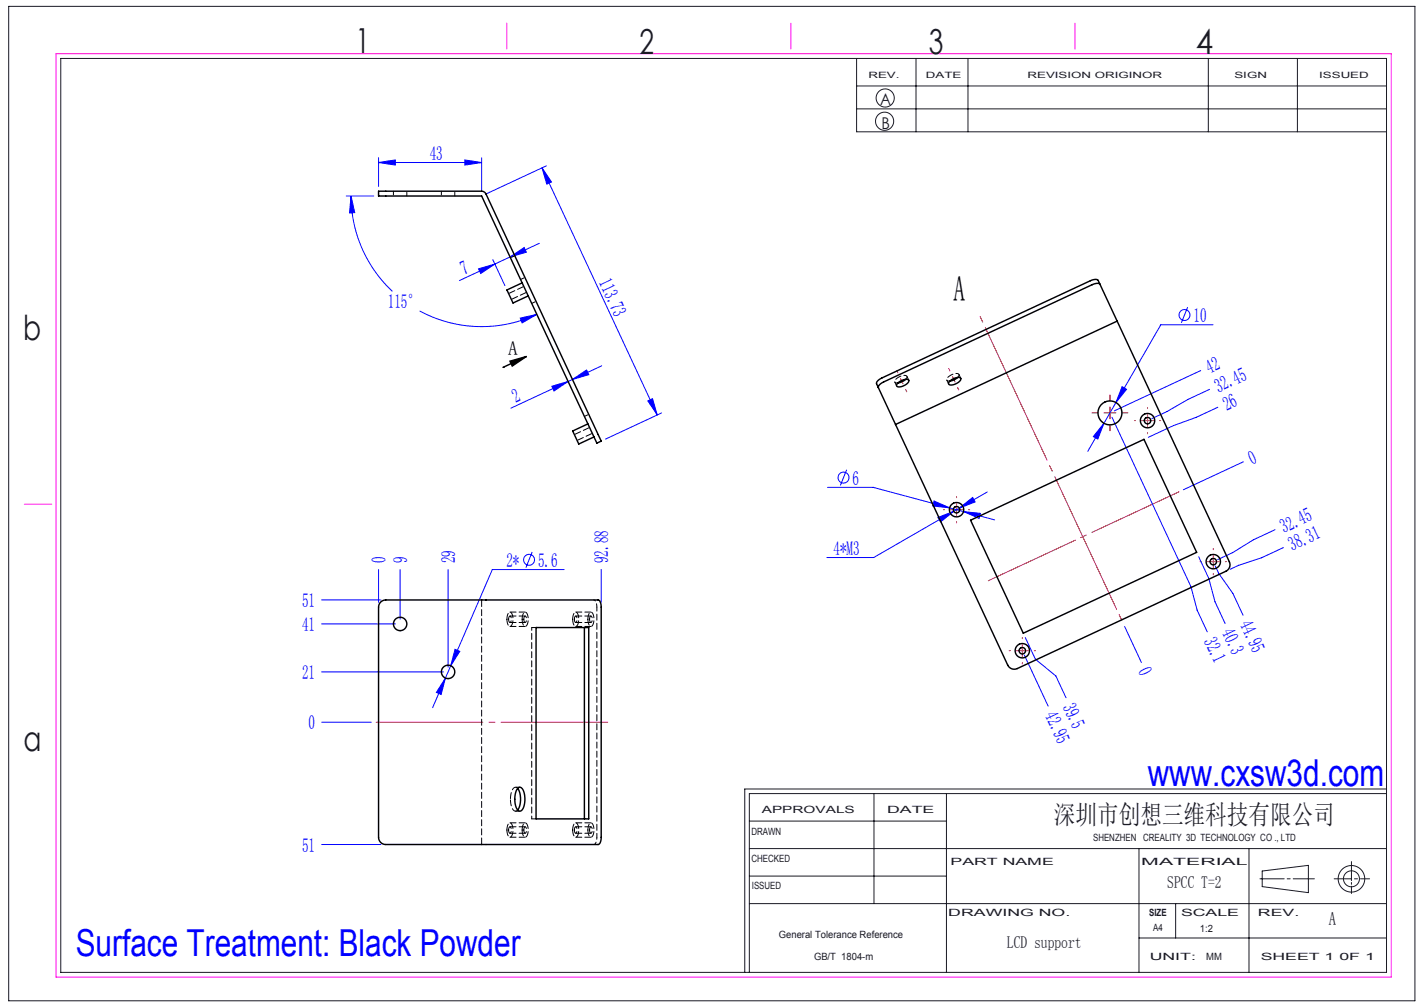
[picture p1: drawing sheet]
<svg xmlns="http://www.w3.org/2000/svg" width="297mm" height="210mm" viewBox="0 0 297 210" stroke-linecap="round" stroke-linejoin="round" font-family="sans-serif">
<g fill="none" stroke="#191924" stroke-width=".21">
<path d="M1.8 1.3h293.3v207.4h-293.3zM12.7 12.2h276.5v190.6h-276.5zM178.7 12.2v15.3h110.5M178.7 17.9h110.5M191.1 12.2v15.3M201.9 12.2v15.3M252 12.2v15.3M270.6 12.2v15.3M178.7 22.7h110.5M156.3 177h132.9M156.3 171.2h41.1M182.3 165.5v22.9"/>
<path d="M197.4 165.5v37.3M237.6 177v25.8M260.5 177v25.8M281.9 179.7v4M289.2 165.5h-132.9v37.3M289.2 164.5h-133.9v38.3M156.3 188.4h132.9M156.3 182.7h41.1M237.6 195.6h51.6M245.2 188.4v7.2M262.8 183.3h5M263.3 181.6l9.6-1.1v5.7l-9.6-1.3z"/>
<path d="M268.5 183.3h.6M269.7 183.3h4.4M278.3 183.3h3.6M281.9 184v.4M281.9 184.8v1.5M282.5 183.3h.6M283.8 183.3h1.9"/>
<circle cx="184.5" cy="25.3" r="1.89"/>
<circle cx="184.6" cy="20.4" r="1.89"/>
<circle cx="281.9" cy="183.3" r="1.67"/>
<circle cx="281.9" cy="183.3" r="2.77"/>
</g>
<path d="M11.7 11.2h278.5v192.6h-278.5zM105.7 4.8v5.4M165 4.8v5.4M224.2 4.8v5.4M5.1 105.1h5.7" fill="none" stroke="#f0f" stroke-width=".21"/>
<g fill="none" stroke="#00f" stroke-width=".21">
<path d="M79 33.9l3.5-.5v1zM79 32.9v6M79 33.9h21.5M97 33.4l3.5 .5-3.5 .5zM100.5 32.9v7M113.1 35l1.9 2.9-1 .5zM113.1 35l24 51.5M114 34.6l-12.6 5.9M72.2 40.9h5.8M73.2 40.9l.8 3.4-1.1 .1zM73.2 40.9a27.2 27.2 0 0 0 8.7 19.9M99.8 56.1l3.4-1-2.9 1.9z"/>
<path d="M102.8 54.2l2.5 5.4M106.4 53.6l-10.6 4.9M106.4 53.6l2.9-2 .5 1zM112.5 50.7l-6.1 2.9M87.5 64.8a27.2 27.2 0 0 0 24.5 .8M108.5 66.3l3.5-.7-3.1 1.7zM119.4 79.1l2.9-1.9 .5 .9zM125.5 76.3l-18.9 8.8M247.7 64.1l-1.3 3.2M250.4 77.3l-18 8.4M253 67.7h-10.9l-11.9 20.6M115.1 80.5l3.4-.9-3 1.9z"/>
<path d="M135.1 83.6l1-.5 1 3.4zM138 86.1l-11.7 5.5M176.6 98l-1.3 3.2M230.2 88.3l-1.2 3.3-1-.6zM230.2 88.3l-3.3 5.8M231.9 87l16.5 35.3 1.3 4.9 2.1 4.6M234 80.6l1 .6-2.3 2.7zM252.3 81.2l-4.6 2.1-4.3 2.5-3.2 1.5M254 84.9l-4.5 2.1-4.7 1.8-5.3 2.4M259.3 96.3l-12.5 5.8M79 118.8v6.8M83.5 118.8v10.3"/>
<path d="M93.5 118.8v20.3M111 115.1l-1.3 3.3M117.7 118.8h-15l-8.7 20M125.4 118.8v6.8M172.6 101.6h9.5l18.9 5.1M194.8 104.5l3.3 1.4-3.6-.4zM195.6 107.9l3.3-1.3-2.7 2.2zM198.9 106.6l-16.7 9.7h-9.7M200.1 106l2.8-2.3 .5 1zM200.1 106l-1.2 .6M201 106.7l3.5 .4-.3 1zM201 106.7l6.5 1.7"/>
<path d="M205.9 102.6l-5.8 3.4M250 116.1l2.1 4.5 1.3 4.9 2.1 4.5M253.5 118l.7 1.6 2.9 4.2 2.2 4.5M265.9 110.5l-4.5 2.1-4.3 2.6-3.1 1.5M267.7 114.2l-4.6 2.1-4.8 1.6-1.7 .8M67.1 130.1h15.4M67.1 125.1h12.4M94 138.8l-3.8 8.8M94.9 135.4l1 .4-1.9 3zM213.6 136.6l5 10.6M213.8 133l2.1 4.5 4.3 3.5 2.1 4.5M234.6 130.6l3.5 7.6"/>
<path d="M67.1 150.6h10.4M67.1 140.1h25.4M92.9 141.4l-.9 3.4-1-.4zM67.1 176.1h12.4"/>
<circle cx="247" cy="65.7" r="1.14"/>
<circle cx="175.9" cy="99.6" r="1.14"/>
<circle cx="110.3" cy="116.7" r="1.14"/>
</g>
<path d="M105 76.6h.1M106.4 75.3l3.4-1-3 2zM109.8 74.3l-4.8 2.3" fill="none" stroke="#000" stroke-width=".3"/>
<g fill="none" stroke="#f00" stroke-width=".21" stroke-dasharray="30.5 1.3 1.3 1.3">
<path d="M229 86.1h-1.3M231.5 83.6v-1.2M231.5 88.6v1.3M234 86.1h1.2M236.8 87.7h-.2M239.3 85.2v-.2M239.3 90.2v.3M241.8 87.7h.3M197 106.3h-.2M199.5 103.8v-.3M199.5 108.8v.2M202 106.3h.3"/>
<path d="M250.6 117.1h-.3M253.1 114.6v-.2M253.1 119.6v.3M255.6 117.1h.2M210.7 135.7h-.2M213.2 133.2v-.2M213.2 138.2v.3M215.7 135.7h.3"/>
</g>
<path d="M230.2 86.1h2.5M231.5 84.9v2.5M238.1 87.7h2.5M239.3 86.5v2.5M198.3 106.3h2.5M199.5 105v2.5M251.8 117.1h2.5M253.1 115.9v2.5M212 135.7h2.5M213.2 134.5v2.5" fill="none" stroke="#f00" stroke-width=".21"/>
<path d="M78.5 150.6h48.3" fill="none" stroke="#f00" stroke-width=".21" stroke-dasharray="30.5 1.3 1.3 1.3" stroke-dashoffset="8.2"/>
<path d="M189.1 81.7l-2.1-4.4M200 81.3l-2.1-4.4" fill="none" stroke="#f00" stroke-width=".21" stroke-dasharray="30.5 1.3 1.3 1.3" stroke-dashoffset="29.9"/>
<path d="M234.1 129.7l-29.9-64.1" fill="none" stroke="#f00" stroke-width=".21" stroke-dasharray="30.5 1.3 1.3 1.3" stroke-dashoffset="-3"/>
<path d="M245.9 102.6l-39.8 18.5" fill="none" stroke="#f00" stroke-width=".21" stroke-dasharray="30.5 1.3 1.3 1.3" stroke-dashoffset="10.4"/>
<path d="M106.4 75.3l3.4-1-3 2z" fill="#000"/>
<g fill="#00f">
<path d="M79 33.9l3.5-.5v1zM97 33.4l3.5 .5-3.5 .5zM73.2 40.9l.8 3.4-1.1 .1zM108.5 66.3l3.5-.7-3.1 1.7zM92.9 141.4l-1.9 3 1 .4zM94.9 135.4l-.9 3.4 1.9-3zM230.2 88.3l-2.2 2.7 1 .6zM234 80.6l-1.3 3.3 2.3-2.7zM201 106.7l3.2 1.4 .3-1zM194.8 104.5l-.3 1 3.6 .4zM200.1 106l3.3-1.3-.5-1zM195.6 107.9l.6 .9 2.7-2.2z"/>
<path d="M99.8 56.1l3.4-1-2.9 1.9zM106.4 53.6l2.9-2 .5 1zM115.1 80.5l3.4-.9-3 1.9zM119.4 79.1l2.9-1.9 .5 .9z"/>
<path d="M113.1 35l1.9 2.9-1 .5zM135.1 83.6l1-.5 1 3.4z"/>
</g>
<g fill="none" stroke="#000" stroke-width=".3">
<path d="M79 39.9h21.5a1 1 0 0 1 .9 .6l24 51.5-.9 .4-24-51.5h-21.5zM108.9 59l-3.2 1.5 1.2 2.5 .1 .2 3.2-1.5M229.4 59.3a1.4 1.4 0 0 0-1.6 .1l-43.5 20.3a1.4 1.4 0 0 0-1.1 1.2M187.3 79.9a2.05 2.05 0 0 1 2.2-.6 2.03 2.03 0 0 1-2.5 1.3v-.4zM188.9 79.1l-.7 .5-.9 .3M198.1 79.5a2.05 2.05 0 0 1 2.3-.6 2.03 2.03 0 0 1-2.5 1.3v-.3zM199.7 78.7l-.6 .5-1 .3M233 67l23.4 50.1a1.5 1.5 0 0 1-.7 2l-43.5 20.3a1.5 1.5 0 0 1-2-.7l-23.4-50.2M233 67l-4-8.5a1.4 1.4 0 0 0-1.6 0l-43.5 20.3a1.4 1.4 0 0 0-1.1 1.2l.4 .9M233 67l-46.2 21.5M122.6 88.4l-3.2 1.5 1 2.1 .3 .6 3.2-1.5M183.2 80.9l3.6 7.6"/>
<path d="M202.4 108.5l36.2-16.9 11 23.6-36.2 16.9zM79.4 125.6l.5-.4 .6-.1h44.3a1.4 1.4 0 0 1 .6 1.5v48a1.4 1.4 0 0 1-.6 1.5h-44.3a1.5 1.5 0 0 1-1.5-1.5v-48l.1-.6zM111.8 130.9h11v39.9h-11zM121.9 130.9v39.9M108 164.4a4.5 4.5 0 0 1 0 4.5M108 164.4a.65 .65 0 0 1 .7-.2 .65 .65 0 0 1 .4 .6 4.5 4.5 0 0 1-.3 4.2 .74 .74 0 0 1-1.1-.6 4.7 4.7 0 0 1 .3-4z"/>
<circle cx="231.5" cy="86.1" r="2.5"/>
<circle cx="239.3" cy="87.7" r=".67"/>
<circle cx="239.3" cy="87.7" r="1.5"/>
<circle cx="199.5" cy="106.3" r="1.5"/>
<circle cx="199.5" cy="106.3" r=".68"/>
<circle cx="253.1" cy="117.1" r="1.5"/>
<circle cx="253.1" cy="117.1" r=".67"/>
<circle cx="83.5" cy="130.1" r="1.4"/>
<circle cx="213.2" cy="135.7" r=".67"/>
<circle cx="213.2" cy="135.7" r="1.5"/>
<circle cx="93.5" cy="140.1" r="1.4"/>
</g>
<g fill="none" stroke="#000" stroke-width=".21" stroke-dasharray="1.3 .6" stroke-dashoffset=".5">
<path d="M82.1 39.9v1M92.1 39.9v1M84.9 40.9v-1M94.9 40.9v-1M107.4 53.3l-.9 .5M108.6 58.3l.9-.4M110.9 63.3l.9-.4M186.6 79.7l.4 .8M189.5 79.3l-.3-.8M197.5 79.3l.4 .8M200.4 78.9l-.4-.8M121.9 86.8l.9-.4"/>
<path d="M110.9 130.9h.9M107.5 169.2h.9M108.4 164.2h-.9M110.9 170.8h.9"/>
</g>
<path d="M109.2 59.7l-3.1 1.5M106.6 62.4l3.2-1.4M120.4 91.9l3.1-1.5M123 89.1l-3.2 1.5" fill="none" stroke="#000" stroke-width=".21" stroke-dasharray="1.3 .6" stroke-dashoffset="-.2"/>
<path d="M100.5 176.1v-51M106.5 166.7a2.46 2.46 0 0 0 1 2.5l.5-.3M108 164.4l-.1-.1a.74 .74 0 0 0-1.1 .6l-.3 1.8" fill="none" stroke="#000" stroke-width=".21" stroke-dasharray="1.3 .6" stroke-dashoffset="-.1"/>
<g fill="none" stroke="#000" stroke-width=".21" stroke-dasharray="1.3 .6">
<path d="M105.7 129.1l.2 1 .4 .5a1.47 1.47 0 0 0 .7-1.8l-.3-.9-.4-.2-.4 .4-.2 1M106.1 129.1l.2 .7a.87 .87 0 0 0 0-1.3l-.2 .6M106.4 130.6h3.1M106.4 129.8h3.1M108.9 129.1l.2 1 .4 .5a1.47 1.47 0 0 0 .7-1.8l-.3-.9-.4-.2-.4 .4-.2 1M109.2 129.1l.3 .7a.87 .87 0 0 0 0-1.3l-.3 .6M109.5 127.6h-3.1M109.5 128.5h-3.1M119.4 129.1l.2 1 .4 .5a1.47 1.47 0 0 0 .7-1.8l-.3-.9-.4-.2-.4 .4-.2 1M119.8 129.1l.3 .7a.87 .87 0 0 0 0-1.3l-.3 .6M120.1 130.6h3.1M120.1 129.8h3.1"/>
<path d="M122.6 129.1l.2 1 .4 .5a1.47 1.47 0 0 0 .7-1.8l-.3-.9-.4-.2-.4 .4-.2 1M123 129.1l.2 .7a.87 .87 0 0 0 0-1.3l-.2 .6M123.2 127.6h-3.1M123.2 128.5h-3.1M105.7 173.1l.2 1 .4 .5a1.47 1.47 0 0 0 .7-1.9l-.3-.8-.4-.3-.4 .5-.2 1M106.1 173.1l.2 .7a.87 .87 0 0 0 0-1.4l-.2 .7M106.4 174.6h3.1M106.4 173.8h3.1M108.9 173.1l.2 1 .4 .5a1.47 1.47 0 0 0 .7-1.9l-.3-.8-.4-.3-.4 .5-.2 1M109.2 173.1l.3 .7a.87 .87 0 0 0 0-1.4l-.3 .7M109.5 171.6h-3.1M109.5 172.4h-3.1"/>
<path d="M119.4 173.1l.2 1 .4 .5a1.47 1.47 0 0 0 .7-1.9l-.3-.8-.4-.3-.4 .5-.2 1M119.8 173.1l.3 .7a.87 .87 0 0 0 0-1.4l-.3 .7M120.1 174.6h3.1M120.1 173.8h3.1M122.6 173.1l.2 1 .4 .5a1.47 1.47 0 0 0 .7-1.9l-.3-.8-.4-.3-.4 .5-.2 1M123 173.1l.2 .7a.87 .87 0 0 0 0-1.4l-.2 .7M123.2 171.6h-3.1M123.2 172.4h-3.1"/>
</g>
<path d="M110.9 130.9v39.9" fill="none" stroke="#000" stroke-width=".21" stroke-dasharray="1.3 .6" stroke-dashoffset=".7"/>
<path d="M123.9 125.1a1.4 1.4 0 0 1 .6 1.5M124.5 174.6a1.4 1.4 0 0 1-.6 1.5" fill="none" stroke="#000" stroke-width=".21" stroke-dasharray="1.3 .6" stroke-dashoffset=".9"/>
<path d="M189.2 78.5l-.3 .6M200 78.1l-.3 .6M124.5 126.6v48" fill="none" stroke="#000" stroke-width=".21" stroke-dasharray="1.3 .6" stroke-dashoffset=".4"/>
<path d="M187.3 79.9l-.6-.2a1.43 1.43 0 0 1 1.3-1.3l.9-.1 .3 .2M198.1 79.5l-.6-.2a1.43 1.43 0 0 1 1.4-1.3l.8-.1 .3 .2" fill="none" stroke="#000" stroke-width=".21" stroke-dasharray="1.3 .6" stroke-dashoffset=".6"/>
<g font-size="7.8" fill="#00f">
<text x="239.4" y="163.9">www.cxsw3d.com</text>
<text x="15.8" y="199.3">Surface Treatment: Black Powder</text>
</g>
<text font-size="7.4" x="198.8" y="62.7">A</text>
<g font-size="7.2" fill="#191924">
<text x="74.1" y="11">1</text>
<text x="133.4" y="11.2">2</text>
<text x="193.7" y="11.3">3</text>
<text x="249.4" y="11.3">4</text>
<text x="4.8" y="70.9">b</text>
<text x="4.9" y="156.5">a</text>
</g>
<text font-size="5.6" fill="#191924" x="219.8" y="171.8">深圳市创想三维科技有限公司</text>
<g font-size="4.1" fill="#00f">
<text x="89.6" y="33.3">43</text>
<text x="96.8" y="57.4" transform="rotate(-25 96.8 57.4)">7</text>
<text x="124.8" y="58.9" transform="rotate(65 124.8 58.9)">113.73</text>
<text x="80.9" y="64.3">115°</text>
<text x="248.9" y="67.2">10</text>
<text x="252.3" y="78" transform="rotate(-25 252.3 78)">42</text>
<text x="254.1" y="82" transform="rotate(-25 254.1 82)">32.45</text>
<text x="107.6" y="84" transform="rotate(-25 107.6 84)">2</text>
<text x="255.9" y="85.7" transform="rotate(-25 255.9 85.7)">26</text>
<text x="177.8" y="101.1">6</text>
<text x="261.2" y="97.1" transform="rotate(-25 261.2 97.1)">0</text>
<text x="267.8" y="111.2" transform="rotate(-25 267.8 111.2)">32.45</text>
<text x="80.4" y="117.4" transform="rotate(-90 80.4 117.4)">0</text>
<text x="84.9" y="117.4" transform="rotate(-90 84.9 117.4)">9</text>
<text x="94.9" y="117.4" transform="rotate(-90 94.9 117.4)">29</text>
<text x="105.6" y="118.2">2*</text>
<text x="112.2" y="118.2">5.6</text>
<text x="126.9" y="117.4" transform="rotate(-90 126.9 117.4)">92.88</text>
<text x="173.8" y="115.7">4*M3</text>
<text x="269.5" y="115" transform="rotate(-25 269.5 115)">38.31</text>
<text x="63" y="131.6">41</text>
<text x="63" y="126.6">51</text>
<text x="254.8" y="131.9" transform="rotate(65 254.8 131.9)">40.3</text>
<text x="258.5" y="130.1" transform="rotate(65 258.5 130.1)">44.95</text>
<text x="251" y="133.6" transform="rotate(65 251 133.6)">32.1</text>
<text x="63" y="141.6">21</text>
<text x="237.3" y="140" transform="rotate(65 237.3 140)">0</text>
<text x="217.9" y="149.1" transform="rotate(65 217.9 149.1)">42.95</text>
<text x="221.6" y="147.4" transform="rotate(65 221.6 147.4)">39.5</text>
<text x="64.4" y="152.1">0</text>
<text x="63" y="177.6">51</text>
</g>
<text font-size="4.1" x="106" y="74">A</text>
<text font-size="3.9" fill="#191924" x="277.2" y="193">A</text>
<g font-size="3.5" fill="#191924">
<text x="243.5" y="185.2">SPCC T=2</text>
<text x="210" y="197.7">LCD support</text>
</g>
<g font-size="3.4" fill="#191924">
<text x="183.6" y="22">A</text>
<text x="183.8" y="27">B</text>
</g>
<g font-size="2.1" fill="#191924">
<text x="158.9" y="169.5">APPROVALS</text>
<text x="185" y="169.5">DATE</text>
<text x="156.7" y="174.2">DRAWN</text>
<text x="156.7" y="179.7">CHECKED</text>
<text x="228" y="175.4">SHENZHEN CREALITY 3D TECHNOLOGY CO ., LTD</text>
<text x="156.8" y="185.4">ISSUED</text>
<text x="198.2" y="180.4">PART NAME</text>
<text x="238" y="180.4">MATERIAL</text>
<text x="197.8" y="191">DRAWING NO.</text>
<text x="239.7" y="191">SIZE</text>
<text x="246.3" y="191">SCALE</text>
<text x="262.4" y="191">REV.</text>
<text x="162.4" y="195.6">General Tolerance Reference</text>
<text x="240.5" y="194.1">A4</text>
<text x="250.3" y="194.3">1:2</text>
<text x="169.8" y="200.2">GB/T 1804-m</text>
<text x="239.8" y="200.2">UNIT:</text>
<text x="251.6" y="200.2">MM</text>
<text x="262.9" y="200.2">SHEET 1 0F 1</text>
</g>
<g font-size="1.8" fill="#191924">
<text x="181.1" y="16.3">REV.</text>
<text x="193.1" y="16.3">DATE</text>
<text x="214.3" y="16.3">REVISION ORIGINOR</text>
<text x="257.5" y="16.3">SIGN</text>
<text x="275.1" y="16.3">ISSUED</text>
</g>
</svg>
